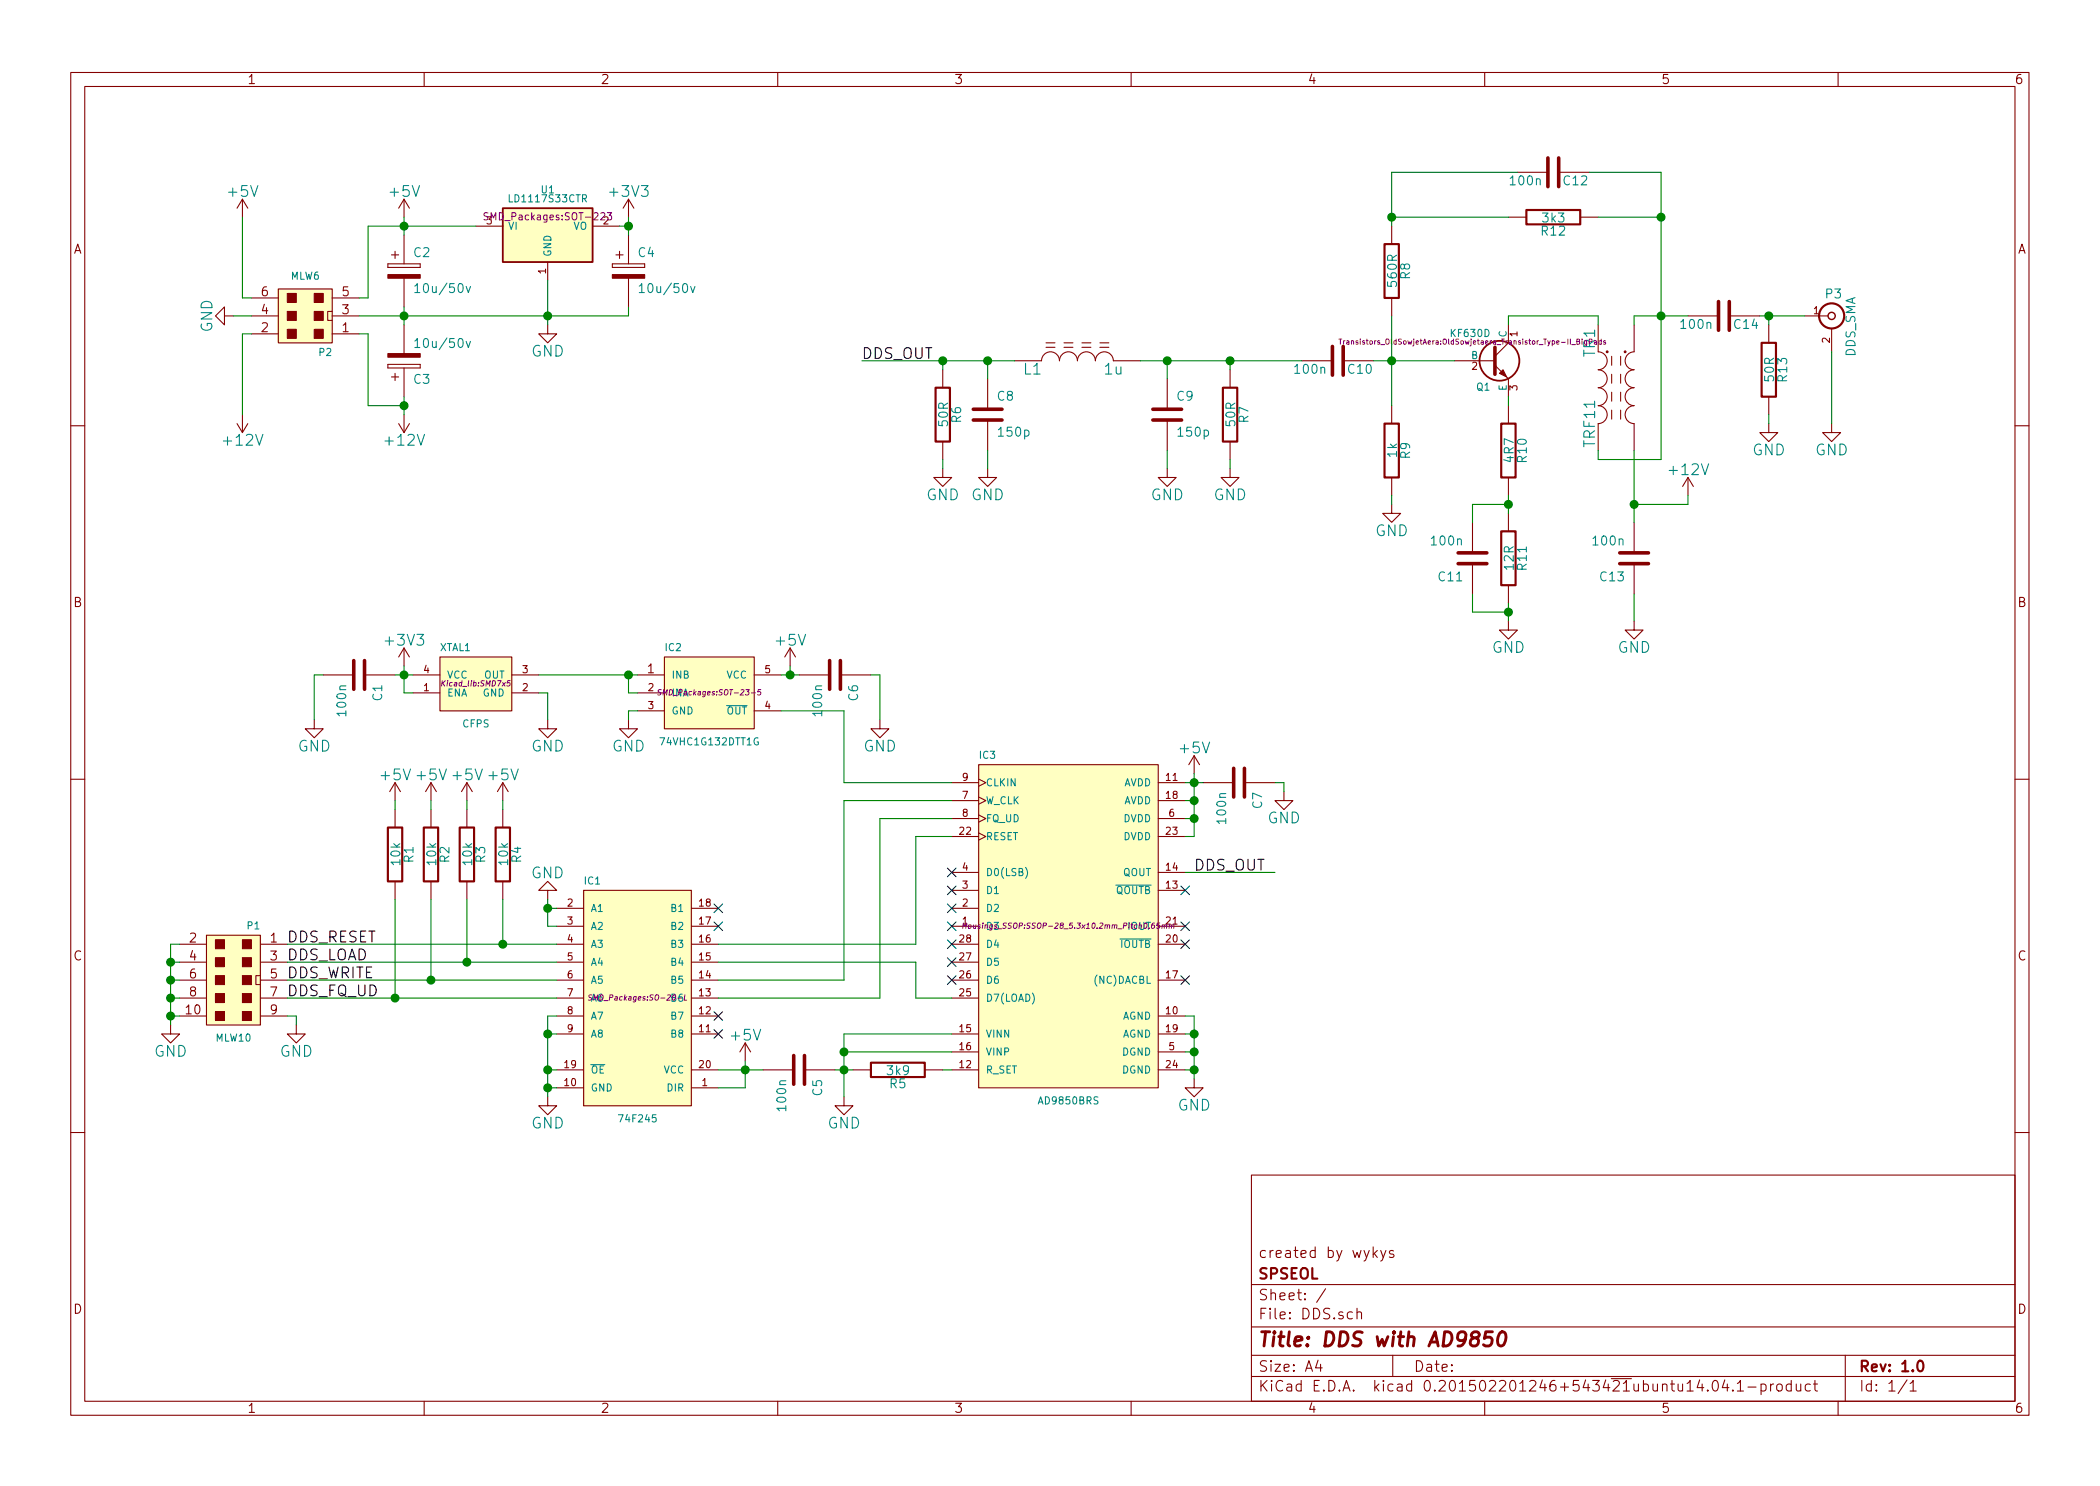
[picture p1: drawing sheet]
<svg xmlns="http://www.w3.org/2000/svg" width="297mm" height="210mm" viewBox="0 0 297 210" stroke-linecap="round" stroke-linejoin="round" font-family="sans-serif">
<g fill="none" stroke="#840000" stroke-width=".15">
<path d="M10 10.3h277v189.9h-277zM12 12.2h273v186.1h-273zM60 10.3v1.9M110 10.3v1.9M160 10.3v1.9M210 10.3v1.9M260 10.3v1.9M34.3 28.2v2.5M34.3 28.2l-.8 1.3M34.3 28.2l.8 1.3M54.9 37.3v.5zM54.9 37.8h4.5z"/>
<path d="M54.9 37.3h4.5zM55.4 36.1h1zM55.9 35.6v1zM57.1 28.2v2.5M57.1 33.3v4M57.1 39.4v4M57.1 28.2l-.7 1.3M57.1 28.2l.8 1.3M59.4 37.3v.5zM67.3 32h3.8M77.5 37.1v2.5M83.8 32h3.8"/>
<path d="M86.6 37.3v.5zM86.6 37.8h4.6zM86.6 37.3h4.6zM87.1 36.1h1zM87.6 35.6v1zM88.9 28.2v2.5M88.9 33.3v4M88.9 39.4v4M88.9 28.2l-.8 1.3M88.9 28.2l.8 1.3M91.2 37.3v.5zM196.8 32v2.5"/>
<path d="M213.4 30.7h2.5M214.6 24.4h4.3M220.5 24.4h4.3M223.5 30.7h2.6M31.7 44.7v-1.3l-1.2 1.3 1.2 1.3v-1.3h1.3M33.5 59.9l.8 1.3M34.3 58.7v2.5M35.1 59.9l-.8 1.3M35.6 47.2h3.8M35.6 44.7h3.8M35.6 42.2h3.8M39.4 40.9h7.6v7.6h-7.6z"/>
<path d="M47 44.1h-.6v1.2h.6M47 47.2h3.8M47 44.7h3.8M47 42.2h3.8M54.9 51.6v.5zM54.9 51.6h4.5zM54.9 52.1h4.5zM55.4 53.3h1zM55.9 52.8v1zM56.4 59.9l.7 1.3M57.1 46v4M57.1 52.1v4"/>
<path d="M57.1 58.7v2.5M57.9 59.9l-.8 1.3M59.4 51.6v.5zM77.5 46v1.2h1.2l-1.2 1.3-1.3-1.3h1.3M133.3 52.3v2.6M139.7 53.6v4.3M139.7 59.4v4.3M143.5 51h3.8a1.27 1.27 0 0 1 1.3-1.2 1.27 1.27 0 0 1 1.3 1.2 1.27 1.27 0 0 1 1.2-1.2 1.27 1.27 0 0 1 1.3 1.2 1.27 1.27 0 0 1 1.3-1.2 1.27 1.27 0 0 1 1.2 1.2 1.27 1.27 0 0 1 1.3-1.2 1.27 1.27 0 0 1 1.3 1.2h3.8M148 49.1h1.2M148 48.5h1.2M150.5 49.1h1.3M150.5 48.5h1.3"/>
<path d="M153 49.1h1.3M153 48.5h1.3M155.6 49.1h1.2M155.6 48.5h1.2M165.1 53.6v4.3M165.1 59.4v4.3M174 52.3v2.6M184.1 51h4.4M190 51h4.3M196.8 42.2v2.5M196.8 57.4v2.5M205.7 51h5.8"/>
<path d="M211.5 51.7l1.9 1.9v2.5M213.4 46v2.5l-1.9 1.9M213.4 57.4v2.5M226.1 46v3.8a1.27 1.27 0 0 1 1.2 1.2 1.27 1.27 0 0 1-1.2 1.3 1.27 1.27 0 0 1 1.2 1.3 1.27 1.27 0 0 1-1.2 1.3 1.27 1.27 0 0 1 1.2 1.2 1.27 1.27 0 0 1-1.2 1.3 1.27 1.27 0 0 1 1.2 1.3 1.27 1.27 0 0 1-1.2 1.2v3.8M228 50.4v1.3M228 53v1.2M228 55.5v1.3M228 58v1.3M229.2 50.4v1.3M229.2 53v1.2M229.2 55.5v1.3M229.2 58v1.3"/>
<path d="M231.1 46v3.8a1.27 1.27 0 0 0-1.2 1.2 1.27 1.27 0 0 0 1.2 1.3 1.27 1.27 0 0 0-1.2 1.3 1.27 1.27 0 0 0 1.2 1.3 1.27 1.27 0 0 0-1.2 1.2 1.27 1.27 0 0 0 1.2 1.3 1.27 1.27 0 0 0-1.2 1.3 1.27 1.27 0 0 0 1.2 1.2v3.8M238.8 44.7h4.3M244.6 44.7h4.3M250.2 59.9v1.3h1.3l-1.3 1.3-1.3-1.3h1.3M250.2 46v2.5M250.2 56.1v2.6M255.3 44.7h3.3M259.1 59.9v1.3h1.2l-1.2 1.3-1.3-1.3h1.3M259.1 46.5v3.3M10 60.2h2M133.3 66.3v1.3h1.3l-1.3 1.2-1.2-1.2h1.2M133.3 62.5v2.5"/>
<path d="M139.7 66.3v1.3h1.3l-1.3 1.2-1.3-1.2h1.3M165.1 66.3v1.3h1.3l-1.3 1.2-1.3-1.2h1.3M174 66.3v1.3h1.3l-1.3 1.2-1.3-1.2h1.3M174 62.5v2.5M196.8 71.4v1.2h1.3l-1.3 1.3-1.2-1.3h1.2M196.8 67.6v2.5M208.3 73.9v4.3M208.3 79.8v4.3M213.4 67.6v2.5M213.4 72.6v2.6M231.1 73.9v4.3M231.1 79.8v4.3"/>
<path d="M238.8 67.6l-.8 1.2M238.8 67.6v2.5M238.8 67.6l.7 1.2M285 60.2h2M45.7 95.5h4.3M51.6 95.5h4.3M57.1 91.7l-.7 1.3M57.1 91.7v2.5M57.1 91.7l.8 1.3M58.4 95.5h3.8M58.4 98h3.8M62.2 93h10.2v7.6h-10.2z"/>
<path d="M72.4 95.5h3.8M72.4 98h3.8M90.2 95.5h3.8M90.2 98h3.8M94 93h12.7v10.1h-12.7zM106.7 95.5h3.8M111.8 91.7l-.8 1.3M111.8 91.7v2.5M111.8 91.7l.7 1.3M113 95.5h4.3M118.9 95.5h4.3M213.4 87.9v1.2h1.2l-1.2 1.3-1.3-1.3h1.3"/>
<path d="M213.4 82.8v2.5M231.1 87.9v1.2h1.3l-1.3 1.3-1.2-1.3h1.2M10 110.3h2M44.4 101.8v1.3h1.3l-1.3 1.3-1.2-1.3h1.2M55.9 110.7v2.6M55.9 114.5v2.6M55.9 110.7l-.8 1.3M55.9 110.7l.7 1.3M61 110.7v2.6M61 114.5v2.6M61 110.7l-.8 1.3M61 110.7l.7 1.3"/>
<path d="M66 110.7v2.6M66 114.5v2.6M66 110.7l-.7 1.3M66 110.7l.8 1.3M71.1 110.7v2.6M71.1 114.5v2.6M71.1 110.7l-.7 1.3M71.1 110.7l.8 1.3M77.5 101.8v1.3h1.2l-1.2 1.3-1.3-1.3h1.3M88.9 101.8v1.3h1.3l-1.3 1.3-1.3-1.3h1.3M90.2 100.6h3.8M106.7 100.6h3.8"/>
<path d="M124.5 101.8v1.3h1.2l-1.2 1.3-1.3-1.3h1.3M134.6 115.8h3.8M134.6 113.3h3.8M134.6 110.7h3.8M134.6 118.4h3.8M138.4 108.2h25.4v45.7h-25.4zM138.4 112.8l1 .5-1 .5M138.4 115.3l1 .5-1 .5M138.4 110.2l1 .5-1 .5M138.4 117.9l1 .5-1 .5M163.8 115.8h3.8M163.8 113.3h3.8"/>
<path d="M163.8 110.7h3.8M163.8 118.4h3.8M168.9 106.9l-.8 1.3M168.9 106.9v2.6M168.9 106.9l.8 1.3M170.2 110.7h4.3M176 110.7h4.3M181.6 112v1.3h1.3l-1.3 1.2-1.3-1.2h1.3M285 110.3h2M25.4 133.6h3.8M25.4 136.1h3.8M25.4 138.7h3.8"/>
<path d="M29.2 132.3h7.6v12.7h-7.6zM36.8 138h-.6v1.3h.6M36.8 133.6h3.8M36.8 136.1h3.8M36.8 138.7h3.8M55.9 124.7v2.5M61 124.7v2.5M66 124.7v2.5M71.1 124.7v2.5M77.5 126h1.2l-1.2-1.3-1.3 1.3h1.3v1.2M78.7 128.5h3.8M78.7 131.1h3.8"/>
<path d="M78.7 133.6h3.8M78.7 136.1h3.8M78.7 138.7h3.8M82.5 126h15.3v30.5h-15.3zM97.8 128.5h3.8M97.8 131.1h3.8M97.8 133.6h3.8M97.8 136.1h3.8M97.8 138.7h3.8M134.6 128.5h3.8M134.6 131.1h3.8M134.6 133.6h3.8"/>
<path d="M134.6 136.1h3.8M134.6 138.7h3.8M134.6 126h3.8M134.6 123.4h3.8M163.8 131.1h3.8M163.8 133.6h3.8M163.8 138.7h3.8M163.8 126h3.8M163.8 123.4h3.8M24.1 145v1.3h1.3l-1.3 1.3-1.2-1.3h1.2M25.4 141.2h3.8M25.4 143.8h3.8"/>
<path d="M36.8 141.2h3.8M36.8 143.8h3.8M41.9 145v1.3h1.3l-1.3 1.3-1.3-1.3h1.3M77.5 155.2v1.3h1.2l-1.2 1.2-1.3-1.2h1.3M78.7 153.9h3.8M78.7 141.2h3.8M78.7 143.8h3.8M78.7 146.3h3.8M78.7 151.4h3.8M97.8 153.9h3.8M97.8 141.2h3.8M97.8 143.8h3.8"/>
<path d="M97.8 146.3h3.8M97.8 151.4h3.8M105.4 147.6l-.8 1.2M105.4 147.6v2.5M105.4 147.6l.8 1.2M107.9 151.4h4.4M113.8 151.4h4.3M119.4 155.2v1.3h1.2l-1.2 1.2-1.3-1.2h1.3M120.6 151.4h2.6M130.8 151.4h2.5M134.6 141.2h3.8M134.6 146.3h3.8"/>
<path d="M134.6 151.4h3.8M134.6 148.8h3.8M163.8 143.8h3.8M163.8 146.3h3.8M163.8 151.4h3.8M163.8 148.8h3.8M168.9 152.6v1.3h1.3l-1.3 1.3-1.3-1.3h1.3M10 160.2h2M177 166.3h108v32h-108zM194.4 177.4l.4 .5M194.8 176.9l-.6 .6M195.3 176.9l.4 1"/>
<path d="M196 176.9l-.5 1.4-.2 .1M197.1 177a.37 .37 0 0 0-.6 .1v.1a.54 .54 0 0 0 .6 .3l.1 .1-.1 .2-.1 .1-.5-.1M285 160.2h2M60 198.3v1.9M110 198.3v1.9M160 198.3v1.9M177 194.8h108M177 191.8h108M177 187.8h108M177 181.8h108M186.4 192.5l-.3 1h.9M186.8 193v1"/>
<path d="M187.5 182.3l-1.3 2M191.9 185.7a.38 .38 0 0 1 .7 .1v.8M191.9 185.1v1.5M197 191.8v3M210 198.3v1.9M242.3 195.5a.35 .35 0 0 1 .4-.2 .35 .35 0 0 1 .3 .3 .77 .77 0 0 1-.5 1.2 .9 .9 0 0 1-.2-1.3zM244 195.2l-.4 1.1h1M244.3 195.8v1M245.1 196.7h.1l-.1 .1-.1-.1h.1v.1M245.7 195.8l.5-.5v1.5M245.7 196.8h.9M247.2 196.3h1.2"/>
<path d="M249.1 195.9a.48 .48 0 0 1 .6 .1l.1 .1-.1 .6a.48 .48 0 0 1-.6 0M249.1 195.8v1.5M250.4 195.8v1M250.9 195.8l-.3 .1-.2 .2M251.4 196a.41 .41 0 0 1 .7 .1v.4a.41 .41 0 0 1-.4 .3 .41 .41 0 0 1-.4-.3zM253.4 195.9l-.5-.1-.2 .3v.6l.2 .1 .5-.1M253.4 195.3v1.5M254.1 195.8l.1 .9a.4 .4 0 0 0 .5 0M254.7 195.8v1M256.1 195.9l-.5-.1-.3 .3 .1 .6 .2 .1 .5-.1M256.5 195.8h.6M256.7 195.3v1.3l.2 .2h.2"/>
<path d="M260 198.3v1.9M261 191.8v6.5M269.7 195.2l-1.2 2M270.2 195.8l.4-.5v1.5M270.2 196.8h.8"/>
</g>
<g fill="none" stroke="#840000" stroke-width=".3">
<path d="M195.8 34.5h2.1v7.7h-2.1zM215.9 29.7h7.6v2h-7.6zM132.3 54.9h2.1v7.6h-2.1zM173 54.9h2v7.6h-2zM195.8 59.9h2.1v7.7h-2.1zM212.3 59.9h2.1v7.7h-2.1zM249.2 48.5h2v7.6h-2zM212.3 75.2h2.1v7.6h-2.1zM54.9 117.1h2v7.6h-2zM59.9 117.1h2.1v7.6h-2.1zM65 117.1h2.1v7.6h-2.1zM70.1 117.1h2v7.6h-2z"/>
<path d="M123.2 150.4h7.6v2h-7.6zM271.3 192.7a.35 .35 0 0 1 .4-.2 .35 .35 0 0 1 .3 .3 .77 .77 0 0 1-.4 1.2 .9 .9 0 0 1-.3-1.3z"/>
<circle cx="259.1" cy="44.7" r="1.78"/>
</g>
<path d="M211.1 188.4h-.9l-.2 1 .3-.2h.4l.3 .2a.82 .82 0 0 1-.2 .9l-.2 .1h-.5l-.3-.1M212.1 188.6a.46 .46 0 0 1 .5-.2 .46 .46 0 0 1 .4 .4 1.38 1.38 0 0 1-.6 1.6 .45 .45 0 0 1-.5-.3 1.87 1.87 0 0 1 .2-1.5z" fill="none" stroke="#840000" stroke-width=".41"/>
<g fill="#ffffc2" stroke="#ffffc2" stroke-width=".25">
<path d="M82.5 126h15.3v30.5h-15.3z"/>
<path d="M94 93h12.7v10.1h-12.7z"/>
<path d="M62.2 93h10.2v7.6h-10.2z"/>
<path d="M138.4 108.2h25.4v45.7h-25.4z"/>
<path d="M29.2 132.3h7.6v12.7h-7.6z"/>
<path d="M71.1 29.5h12.7v7.6h-12.7z"/>
<path d="M39.4 40.9h7.6v7.6h-7.6z"/>
</g>
<g fill="none" stroke="#008484" stroke-width=".15">
<path d="M58.7 40.5l.3-.4v1.3M58.7 48.3l.3-.4v1.3M58.7 41.4h.7M58.7 49.2h.7M65.9 40.5l.3 .9 .3-.9M65.9 48.3l.3 .9 .3-.9M90.4 40.5l.4-.4v1.3M90.4 41.4h.7M97.7 40.5l.3 .9 .3-.9M102.8 99.8h2.9M145.1 122.7a1.2 1.2 0 0 1 0 1.6M157.8 125.2h5"/>
<path d="M158.4 132.9h4.4"/>
</g>
<g fill="none" stroke="#840084" stroke-width=".14">
<path d="M189.4 48h.4M189.6 48v.7M190 48.2v.5M190.2 48.2l-.2 .2M226.5 48.3l-.2-.1-.1 .2v.3h.3M226.5 48v.7M227.1 48.3l-.2-.1-.1 .1v.1l.3 .1v.2h-.3M72.2 96.3h-.4l-.1 .4 .4-.1 .1 .1-.1 .3-.1 .1-.3-.1M93.5 97.6h-.4v.3l.3 .1 .1 .2-.2 .1h-.3M107.6 97.6h-.3l-.1 .3h.3l.1 .3-.2 .1h-.2M136.3 130.6l-.1 .8M136.7 130.6l-.1 .8"/>
<path d="M137 130.9h.3v.3l-.1 .2-.2-.1zM164.1 130.6h-.4l-.1 .4 .4-.1v.3l-.1 .2-.3-.1M164.4 130.9h.3v.5M164.4 130.9l-.1 .5M164.7 131l.3-.1v.5M165.4 130.9h.3v.5M165.4 130.9v.5M165.7 131l.3-.1v.5"/>
</g>
<g fill="none" stroke="#000084" stroke-width=".15">
<path d="M101 127.9l1.2 1.2M101 130.4l1.2 1.3M102.2 127.9l-1.2 1.2M102.2 130.4l-1.2 1.3M134 122.8l1.2 1.2M134 125.4l1.2 1.2M134 127.9l1.2 1.2M134 130.4l1.2 1.3M134 133l1.2 1.2M134 135.5l1.2 1.2M134 138.1l1.2 1.2M135.2 122.8l-1.2 1.2"/>
<path d="M135.2 125.4l-1.2 1.2M135.2 127.9l-1.2 1.2M135.2 130.4l-1.2 1.3M135.2 133l-1.2 1.2M135.2 135.5l-1.2 1.2M135.2 138.1l-1.2 1.2M167 130.4l1.2 1.3M167 133l1.2 1.2M167 138.1l1.2 1.2M167 125.4l1.2 1.2M168.2 130.4l-1.2 1.3M168.2 133l-1.2 1.2"/>
<path d="M168.2 138.1l-1.2 1.2M168.2 125.4l-1.2 1.2M101 145.7l1.2 1.2M101 143.1l1.2 1.3M102.2 145.7l-1.2 1.2M102.2 143.1l-1.2 1.3"/>
</g>
<g fill="#840000" stroke="#840000" stroke-width=".15">
<path d="M34.3 143.1h1.3v1.3h-1.3z"/>
<path d="M34.3 140.6h1.3v1.3h-1.3z"/>
<path d="M34.3 138h1.3v1.3h-1.3z"/>
<path d="M34.3 135.5h1.3v1.3h-1.3z"/>
<path d="M34.3 133h1.3v1.2h-1.3z"/>
<path d="M30.5 143.1h1.2v1.3h-1.2z"/>
<path d="M30.5 140.6h1.2v1.3h-1.2z"/>
<path d="M30.5 138h1.2v1.3h-1.2z"/>
<path d="M30.5 135.5h1.2v1.3h-1.2z"/>
<path d="M30.5 133h1.2v1.2h-1.2z"/>
<path d="M44.4 41.5h1.3v1.3h-1.3z"/>
<path d="M44.4 44.1h1.3v1.2h-1.3z"/>
<path d="M44.4 46.6h1.3v1.3h-1.3z"/>
<path d="M40.6 41.5h1.3v1.3h-1.3z"/>
<path d="M40.6 44.1h1.3v1.2h-1.3z"/>
<path d="M40.6 46.6h1.3v1.3h-1.3z"/>
<path d="M54.9 38.9h4.5v.5h-4.5z"/>
<path d="M54.9 50h4.5v.5h-4.5z"/>
<path d="M86.6 38.9h4.6v.5h-4.6z"/>
<path d="M212.1 52.8l.5-.5 .5 1z"/>
<circle cx="227.3" cy="49.8" r=".13"/>
<circle cx="229.9" cy="49.8" r=".13"/>
</g>
<g fill="none" stroke="#840000" stroke-width=".51">
<path d="M218.9 22.3v4.1M220.5 22.3v4.1M137.7 59.4h4M137.7 57.9h4M163.1 59.4h4M163.1 57.9h4M188.5 49v4.1M190 49v4.1M211.5 49.1v3.9M243.1 42.7v4M244.6 42.7v4M206.2 78.2h4.1"/>
<path d="M206.2 79.8h4.1M229.1 78.2h4.1M229.1 79.8h4.1M50 93.5v4M51.6 93.5v4M117.3 93.5v4M118.9 93.5v4M174.5 108.7v4.1M176 108.7v4.1M112.3 149.3v4.1M113.8 149.3v4.1"/>
</g>
<g fill="none" stroke="#840000" stroke-width=".25">
<path d="M71.1 29.5h12.7v7.6h-12.7z"/>
<circle cx="212.1" cy="51" r="2.82"/>
</g>
<path d="M69 30.1h-.4l-.1 .2v.2l.5 .2v.3l-.2 .1h-.3M85.9 30.1h.6l-.3 .4 .3 .1v.4l-.2 .1-.4-.1" fill="none" stroke="#840084" stroke-width=".15"/>
<circle cx="259.1" cy="44.7" r=".51" fill="none" stroke="#840000" stroke-width=".2"/>
<g fill="none" stroke="#008400" stroke-width=".15">
<path d="M34.3 30.7v11.5h1.3M57.1 30.7v2.6M67.3 32h-15.2v10.2h-1.3M77.5 39.6v6.4M87.6 32h1.3M88.9 30.7v2.6M196.8 30.7h16.6M214.6 24.4h-17.8v7.6M224.8 24.4h10.1v40.6h-8.8v-1.3M226.1 30.7h8.8M33 44.7h2.6M35.6 47.2h-1.3v11.5"/>
<path d="M50.8 47.2h1.3v10.2h5M57.1 43.4v2.6M57.1 56.1v2.6M88.9 43.4v1.3h-38.1M121.9 51h21.6M133.3 51v1.3M139.7 51v2.6M161.3 51h22.8M165.1 51v2.6M174 51v1.3M194.3 51h11.4M196.8 44.7v12.7"/>
<path d="M213.4 46v-1.3h12.7v1.3M213.4 56.1v1.3M238.8 44.7h-7.7v1.3M248.9 44.7h6.4M250.2 44.7v1.3M250.2 58.7v1.2M259.1 49.8v10.1M133.3 65v1.3M139.7 63.7v2.6M165.1 63.7v2.6M174 65v1.3M196.8 70.1v1.3"/>
<path d="M213.4 70.1v2.5M213.4 71.4h-5.1v2.5M231.1 63.7v10.2M238.8 70.1v1.3h-7.7M45.7 95.5h-1.3v6.3M55.9 95.5h2.5M57.1 94.2v3.8h1.3M76.2 95.5h14M76.2 98h1.3v3.8M88.9 95.5v2.5h1.3M110.5 95.5h2.5M111.8 94.2v1.3"/>
<path d="M123.2 95.5h1.3v6.3M208.3 84.1v2.5h5.1M213.4 85.3v2.6M231.1 84.1v3.8M55.9 113.3v1.2M61 113.3v1.2M66 113.3v1.2M71.1 113.3v1.2M90.2 100.6h-1.3v1.2M110.5 100.6h8.9v10.1h15.2M134.6 115.8h-10.1v25.4h-22.9M134.6 118.4h-5.1v15.2h-27.9"/>
<path d="M134.6 113.3h-15.2v25.4h-17.8M167.6 115.8h1.3M167.6 113.3h1.3M167.6 110.7h2.6M168.9 109.5v8.9h-1.3M180.3 110.7h1.3v1.3M24.1 136.1h1.3M24.1 138.7h1.3M25.4 133.6h-1.3v11.4M40.6 133.6h38.1M40.6 136.1h38.1M40.6 138.7h38.1"/>
<path d="M55.9 127.2v14M61 127.2v11.5M66 127.2v8.9M71.1 127.2v6.4M77.5 127.2v3.9h1.2M77.5 128.5h1.2M101.6 136.1h27.9v5.1h5.1M167.6 123.4h12.7M24.1 141.2h1.3M24.1 143.8h1.3M40.6 141.2h38.1M40.6 143.8h1.3v1.2"/>
<path d="M77.5 146.3h1.2M77.5 151.4h1.2M77.5 153.9h1.2M78.7 143.8h-1.2v11.4M101.6 151.4h6.3M105.4 150.1v3.8h-3.8M118.1 151.4h2.5M119.4 148.8h15.2M133.3 151.4h1.3M134.6 146.3h-15.2v8.9M167.6 143.8h1.3v8.8M167.6 146.3h1.3"/>
<path d="M167.6 151.4h1.3M167.6 148.8h1.3"/>
</g>
<g fill="#008400" stroke="#008400" stroke-width=".25">
<circle cx="88.9" cy="95.5" r=".51"/>
<circle cx="57.2" cy="95.5" r=".51"/>
<circle cx="111.8" cy="95.5" r=".51"/>
<circle cx="24.1" cy="136.1" r=".51"/>
<circle cx="24.1" cy="138.7" r=".51"/>
<circle cx="24.1" cy="141.2" r=".51"/>
<circle cx="24.1" cy="143.8" r=".51"/>
<circle cx="71.1" cy="133.6" r=".51"/>
<circle cx="66" cy="136.1" r=".51"/>
<circle cx="61" cy="138.7" r=".51"/>
<circle cx="55.9" cy="141.2" r=".51"/>
<circle cx="77.5" cy="128.5" r=".51"/>
<circle cx="77.5" cy="146.3" r=".51"/>
<circle cx="77.5" cy="151.4" r=".51"/>
<circle cx="77.5" cy="153.9" r=".51"/>
<circle cx="105.4" cy="151.4" r=".51"/>
<circle cx="119.4" cy="151.4" r=".51"/>
<circle cx="119.4" cy="148.8" r=".51"/>
<circle cx="168.9" cy="151.4" r=".51"/>
<circle cx="168.9" cy="148.8" r=".51"/>
<circle cx="168.9" cy="146.3" r=".51"/>
<circle cx="168.9" cy="110.7" r=".51"/>
<circle cx="168.9" cy="113.3" r=".51"/>
<circle cx="168.9" cy="115.8" r=".51"/>
<circle cx="57.2" cy="32" r=".51"/>
<circle cx="57.2" cy="57.4" r=".51"/>
<circle cx="57.2" cy="44.7" r=".51"/>
<circle cx="77.5" cy="44.7" r=".51"/>
<circle cx="88.9" cy="32" r=".51"/>
<circle cx="139.7" cy="51" r=".51"/>
<circle cx="165.1" cy="51" r=".51"/>
<circle cx="133.4" cy="51" r=".51"/>
<circle cx="196.9" cy="51" r=".51"/>
<circle cx="250.2" cy="44.7" r=".51"/>
<circle cx="213.4" cy="71.4" r=".51"/>
<circle cx="213.4" cy="86.6" r=".51"/>
<circle cx="231.1" cy="71.4" r=".51"/>
<circle cx="235" cy="44.7" r=".51"/>
<circle cx="196.9" cy="30.7" r=".51"/>
<circle cx="235" cy="30.7" r=".51"/>
<circle cx="174" cy="51" r=".51"/>
</g>
<text font-size="2.8" fill="#840000" x="178" y="190.5">Title: DDS with AD9850</text>
<g font-size="2.1" fill="#008484">
<text x="32.4" y="27.9">+5V</text>
<text x="55.2" y="27.9">+5V</text>
<text x="86.4" y="27.9">+3V3</text>
<text x="30" y="47.1" transform="rotate(-90 30 47.1)">GND</text>
<text x="75.1" y="50.5">GND</text>
<text x="144.8" y="53">L1</text>
<text x="156.2" y="53">1u</text>
<text x="31.8" y="63.1">+12V</text>
<text x="54.6" y="63.1">+12V</text>
<text x="225.6" y="63.2" transform="rotate(-90 225.6 63.2)">TRF11</text>
<text x="247.8" y="64.4">GND</text>
<text x="256.7" y="64.4">GND</text>
<text x="131" y="70.8">GND</text>
<text x="137.3" y="70.8">GND</text>
<text x="162.7" y="70.8">GND</text>
<text x="171.6" y="70.8">GND</text>
<text x="236.3" y="67.2">+12V</text>
<text x="194.5" y="75.9">GND</text>
<text x="54.7" y="91.4">+3V3</text>
<text x="109.9" y="91.4">+5V</text>
<text x="211" y="92.4">GND</text>
<text x="228.8" y="92.4">GND</text>
<text x="42.1" y="106.3">GND</text>
<text x="75.1" y="106.3">GND</text>
<text x="86.5" y="106.3">GND</text>
<text x="122.1" y="106.3">GND</text>
<text x="167" y="106.6">+5V</text>
<text x="54" y="110.4">+5V +5V +5V +5V</text>
<text x="179.2" y="116.5">GND</text>
<text x="75.1" y="124.3">GND</text>
<text x="21.8" y="149.5">GND</text>
<text x="39.5" y="149.5">GND</text>
<text x="103.5" y="147.2">+5V</text>
<text x="75.1" y="159.7">GND</text>
<text x="117" y="159.7">GND</text>
<text x="166.5" y="157.1">GND</text>
</g>
<g font-size="2.1">
<text x="121.9" y="50.8">DDS_OUT</text>
<text x="168.9" y="123.2">DDS_OUT</text>
<text x="40.6" y="133.3">DDS_RESET</text>
<text x="40.6" y="135.9">DDS_LOAD</text>
<text x="40.6" y="138.4">DDS_WRITE</text>
<text x="40.6" y="141">DDS_FQ_UD</text>
</g>
<text font-size="2.1" fill="#840084" x="225.6" y="50.5" transform="rotate(-90 225.6 50.5)">TR1</text>
<g font-size="2.1" fill="#840000">
<text x="178" y="178">created by wykys</text>
<text x="178" y="184">Sheet: /</text>
<text x="178" y="181">SPSEOL</text>
<text x="178" y="186.7">File: DDS.sch</text>
<text x="178" y="196.9">KiCad E.D.A. kicad 0.201502201246+543421ubuntu14.04.1-product</text>
<text x="178" y="194.1">Size: A4</text>
<text x="200" y="194.1">Date:</text>
<text x="263" y="194.1">Rev: 1.0</text>
<text x="263" y="196.9">Id: 1/1</text>
</g>
<g font-size="1.8" fill="#840000">
<text x="35" y="11.9">1</text>
<text x="85" y="11.9">2</text>
<text x="135" y="11.9">3</text>
<text x="185" y="11.9">4</text>
<text x="235" y="11.9">5</text>
<text x="285" y="11.9">6</text>
<text x="10.4" y="35.9">A</text>
<text x="285.4" y="35.9">A</text>
<text x="37" y="41.9">6</text>
<text x="48.4" y="41.9">5</text>
<text x="37" y="47">2</text>
<text x="37" y="44.4">4</text>
<text x="48.4" y="47">1</text>
<text x="48.4" y="44.4">3</text>
<text x="10.4" y="85.9">B</text>
<text x="285.4" y="85.9">B</text>
<text x="91.6" y="95.2">1</text>
<text x="10.4" y="135.9">C</text>
<text x="26.8" y="133.3">2</text>
<text x="26.8" y="135.9">4</text>
<text x="38.3" y="133.3">1</text>
<text x="38.3" y="135.9">3</text>
<text x="285.4" y="135.9">C</text>
<text x="26.3" y="143.5">10</text>
<text x="26.8" y="138.4">6</text>
<text x="26.8" y="141">8</text>
<text x="38.3" y="138.4">5</text>
<text x="38.3" y="141">7</text>
<text x="38.3" y="143.5">9</text>
<text x="10.4" y="185.9">D</text>
<text x="285.4" y="185.9">D</text>
<text x="35" y="199.9">1</text>
<text x="85" y="199.9">2</text>
<text x="135" y="199.9">3</text>
<text x="185" y="199.9">4</text>
<text x="235" y="199.9">5</text>
<text x="285" y="199.9">6</text>
</g>
<g font-size="1.8" fill="#008484">
<text x="213.7" y="26.2">100n</text>
<text x="221.2" y="26.2">C12</text>
<text x="218.1" y="33.3">R12</text>
<text x="218.3" y="31.5">3k3</text>
<text x="58.5" y="36.4">C2</text>
<text x="59.3" y="41.4">10u/50v</text>
<text x="90.3" y="36.4">C4</text>
<text x="91.1" y="41.4">10u/50v</text>
<text x="197.6" y="40.4" transform="rotate(-90 197.6 40.4)">560R</text>
<text x="199.4" y="39.5" transform="rotate(-90 199.4 39.5)">R8</text>
<text x="237.9" y="46.5">100n</text>
<text x="245.3" y="46.5">C14</text>
<text x="258.3" y="42.2">P3</text>
<text x="59.3" y="49.2">10u/50v</text>
<text x="183.3" y="52.9">100n</text>
<text x="190.7" y="52.9">C10</text>
<text x="250.9" y="53.9" transform="rotate(-90 250.9 53.9)">50R</text>
<text x="252.8" y="53.9" transform="rotate(-90 252.8 53.9)">R13</text>
<text x="262.4" y="50.5" transform="rotate(-90 262.4 50.5)">DDS_SMA</text>
<text x="58.5" y="54.3">C3</text>
<text x="135.9" y="59.8" transform="rotate(-90 135.9 59.8)">R6</text>
<text x="141.1" y="56.7">C8</text>
<text x="166.5" y="56.7">C9</text>
<text x="176.6" y="59.8" transform="rotate(-90 176.6 59.8)">R7</text>
<text x="134.1" y="60.3" transform="rotate(-90 134.1 60.3)">50R</text>
<text x="141.4" y="61.8">150p</text>
<text x="166.8" y="61.8">150p</text>
<text x="174.7" y="60.3" transform="rotate(-90 174.7 60.3)">50R</text>
<text x="197.6" y="64.7" transform="rotate(-90 197.6 64.7)">1k</text>
<text x="199.4" y="64.9" transform="rotate(-90 199.4 64.9)">R9</text>
<text x="214.1" y="65.3" transform="rotate(-90 214.1 65.3)">4R7</text>
<text x="216" y="65.4" transform="rotate(-90 216 65.4)">R10</text>
<text x="202.6" y="77.2">100n</text>
<text x="225.5" y="77.2">100n</text>
<text x="203.5" y="82.2">C11</text>
<text x="214.1" y="80.6" transform="rotate(-90 214.1 80.6)">12R</text>
<text x="216" y="80.6" transform="rotate(-90 216 80.6)">R11</text>
<text x="226.4" y="82.2">C13</text>
<text x="49" y="101.2" transform="rotate(-90 49 101.2)">100n</text>
<text x="54.1" y="99.1" transform="rotate(-90 54.1 99.1)">C1</text>
<text x="116.3" y="101.2" transform="rotate(-90 116.3 101.2)">100n</text>
<text x="121.4" y="99.1" transform="rotate(-90 121.4 99.1)">C6</text>
<text x="173.4" y="116.4" transform="rotate(-90 173.4 116.4)">100n</text>
<text x="178.5" y="114.4" transform="rotate(-90 178.5 114.4)">C7</text>
<text x="56.6" y="122.3" transform="rotate(-90 56.6 122.3)">10k</text>
<text x="58.5" y="122" transform="rotate(-90 58.5 122)">R1</text>
<text x="61.7" y="122.3" transform="rotate(-90 61.7 122.3)">10k</text>
<text x="63.6" y="122" transform="rotate(-90 63.6 122)">R2</text>
<text x="66.8" y="122.3" transform="rotate(-90 66.8 122.3)">10k</text>
<text x="68.6" y="122" transform="rotate(-90 68.6 122)">R3</text>
<text x="71.9" y="122.3" transform="rotate(-90 71.9 122.3)">10k</text>
<text x="73.7" y="122" transform="rotate(-90 73.7 122)">R4</text>
<text x="116.3" y="155" transform="rotate(-90 116.3 155)">C5</text>
<text x="125.6" y="152.1">3k9</text>
<text x="125.9" y="154">R5</text>
<text x="111.2" y="157" transform="rotate(-90 111.2 157)">100n</text>
</g>
<g font-size="1.4" fill="#008484">
<text x="72.2" y="28.6">LD1117S33CTR</text>
<text x="76.6" y="27.4">U1</text>
<text x="71.9" y="32.5">VI</text>
<text x="81" y="32.5">VO</text>
<text x="41.1" y="39.6">MLW6</text>
<text x="78" y="36.3" transform="rotate(-90 78 36.3)">GND</text>
<text x="45.1" y="50.4">P2</text>
<text x="208.1" y="50.8">B</text>
<text x="208.9" y="55.3">Q1</text>
<text x="213.1" y="55.3" transform="rotate(-90 213.1 55.3)">E</text>
<text x="62.2" y="92.1">XTAL1</text>
<text x="94.1" y="92.1">IC2</text>
<text x="68.2" y="98.5">GND</text>
<text x="68.4" y="96">OUT</text>
<text x="95" y="96">INB</text>
<text x="95" y="101.1">GND</text>
<text x="102.7" y="101.1">OUT</text>
<text x="102.7" y="96">VCC</text>
<text x="65.4" y="102.9">CFPS</text>
<text x="93.6" y="105.5">74VHC1G132DTT1G</text>
<text x="138.6" y="107.4">IC3</text>
<text x="139.4" y="113.8">W_CLK</text>
<text x="139.4" y="111.2">CLKIN</text>
<text x="158.8" y="111.2">AVDD</text>
<text x="158.8" y="113.8">AVDD</text>
<text x="139.4" y="116.3">FQ_UD</text>
<text x="139.4" y="118.9">RESET</text>
<text x="158.8" y="116.3">DVDD</text>
<text x="158.8" y="118.9">DVDD</text>
<text x="82.7" y="125.1">IC1</text>
<text x="139.4" y="123.9">D0(LSB)</text>
<text x="158.7" y="123.9">QOUT</text>
<text x="35" y="131.5">P1</text>
<text x="83.6" y="129">A1</text>
<text x="83.6" y="131.6">A2</text>
<text x="95" y="131.6">B2</text>
<text x="95" y="129">B1</text>
<text x="139.4" y="129">D2</text>
<text x="139.4" y="126.5">D1</text>
<text x="157.7" y="126.5">QOUTB</text>
<text x="83.6" y="134.1">A3</text>
<text x="83.6" y="136.6">A4</text>
<text x="95" y="136.6">B4</text>
<text x="95" y="134.1">B3</text>
<text x="139.4" y="136.6">D5</text>
<text x="139.4" y="134.1">D4</text>
<text x="158.4" y="134.1">IOUTB</text>
<text x="83.6" y="139.2">A5</text>
<text x="95" y="139.2">B5</text>
<text x="139.4" y="141.7">D7(LOAD)</text>
<text x="139.4" y="139.2">D6</text>
<text x="154.9" y="139.2">(NC)DACBL</text>
<text x="30.6" y="147.4">MLW10</text>
<text x="83.6" y="144.3">A7</text>
<text x="83.6" y="146.8">A8</text>
<text x="95" y="146.8">B8</text>
<text x="95" y="144.3">B7</text>
<text x="139.4" y="146.8">VINN</text>
<text x="139.4" y="149.3">VINP</text>
<text x="158.6" y="149.3">DGND</text>
<text x="158.6" y="144.3">AGND</text>
<text x="158.6" y="146.8">AGND</text>
<text x="83.6" y="154.4">GND</text>
<text x="83.6" y="151.9">OE</text>
<text x="93.8" y="151.9">VCC</text>
<text x="94.3" y="154.4">DIR</text>
<text x="139.4" y="151.9">R_SET</text>
<text x="158.6" y="151.9">DGND</text>
<text x="87.8" y="158.8">74F245</text>
<text x="147" y="156.3">AD9850BRS</text>
</g>
<g font-size="1.4" fill="#840000">
<text x="68.8" y="31.7">3</text>
<text x="85.3" y="31.7">2</text>
<text x="77.2" y="38.7" transform="rotate(-90 77.2 38.7)">1</text>
<text x="214.6" y="47.6" transform="rotate(-90 214.6 47.6)">1</text>
<text x="256.5" y="44.4">1</text>
<text x="208.2" y="52.3">2</text>
<text x="258.8" y="48.5" transform="rotate(-90 258.8 48.5)">2</text>
<text x="214.6" y="55.2" transform="rotate(-90 214.6 55.2)">3</text>
<text x="59.9" y="95.2">4</text>
<text x="73.9" y="95.2">3</text>
<text x="108.2" y="95.2">5</text>
<text x="59.9" y="97.8">1</text>
<text x="73.9" y="97.8">2</text>
<text x="91.7" y="97.8">2</text>
<text x="91.7" y="100.3">3</text>
<text x="108.2" y="100.3">4</text>
<text x="136.1" y="113">7</text>
<text x="136.1" y="110.5">9</text>
<text x="164.9" y="110.5">11</text>
<text x="164.9" y="113">18</text>
<text x="135.7" y="118.1">22</text>
<text x="136.1" y="115.6">8</text>
<text x="164.9" y="118.1">23</text>
<text x="165.4" y="115.6">6</text>
<text x="136.1" y="125.7">3</text>
<text x="136.1" y="123.2">4</text>
<text x="164.9" y="125.7">13</text>
<text x="164.9" y="123.2">14</text>
<text x="80.3" y="128.3">2</text>
<text x="80.3" y="130.8">3</text>
<text x="98.9" y="130.8">17</text>
<text x="98.9" y="128.3">18</text>
<text x="136.1" y="128.3">2</text>
<text x="164.9" y="130.8">21</text>
<text x="80.3" y="133.3">4</text>
<text x="80.3" y="135.9">5</text>
<text x="98.9" y="135.9">15</text>
<text x="98.9" y="133.3">16</text>
<text x="135.7" y="135.9">27</text>
<text x="135.7" y="133.3">28</text>
<text x="164.9" y="133.3">20</text>
<text x="80.3" y="138.4">6</text>
<text x="80.3" y="141">7</text>
<text x="80.3" y="143.5">8</text>
<text x="98.9" y="143.5">12</text>
<text x="98.9" y="141">13</text>
<text x="98.9" y="138.4">14</text>
<text x="135.7" y="141">25</text>
<text x="135.7" y="138.4">26</text>
<text x="164.9" y="143.5">10</text>
<text x="164.9" y="138.4">17</text>
<text x="80.3" y="146">9</text>
<text x="98.9" y="146">11</text>
<text x="135.7" y="146">15</text>
<text x="135.7" y="148.6">16</text>
<text x="164.9" y="146">19</text>
<text x="165.4" y="148.6">5</text>
<text x="79.9" y="153.7">10</text>
<text x="79.9" y="151.1">19</text>
<text x="98.9" y="151.1">20</text>
<text x="99.3" y="153.7">1</text>
<text x="135.7" y="151.1">12</text>
<text x="164.9" y="151.1">24</text>
</g>
<g font-size="1.4" fill="#840084">
<text x="69.1" y="31.2">SMD_Packages:SOT-223</text>
<text x="205.3" y="47.7">KF630D</text>
<text x="213.1" y="47.7" transform="rotate(-90 213.1 47.7)">C</text>
<text x="63.2" y="98.5">ENA</text>
<text x="63.2" y="96">VCC</text>
<text x="95" y="98.5">INA</text>
<text x="136.1" y="130.8">1</text>
<text x="139.4" y="131.6">D3</text>
<text x="159.4" y="131.6">IOUT</text>
<text x="83.6" y="141.7">A6</text>
<text x="95" y="141.7">B6</text>
</g>
<g font-size="1.1" fill="#840084">
<text x="62.7" y="97.1">Kicad_lib:SMD7x5</text>
<text x="93.9" y="98.4">SMD_Packages:SOT-23-5</text>
<text x="137.7" y="131.4">Housings_SSOP:SSOP-28_5.3x10.2mm_Pitch0.65mm</text>
<text x="84" y="141.5">SMD_Packages:SO-20-L</text>
</g>
<text font-size="1" fill="#840084" x="190.8" y="48.7">Transistors_OldSowjetAera:OldSowjetaera_Transistor_Type-II_BigPads</text>
</svg>
